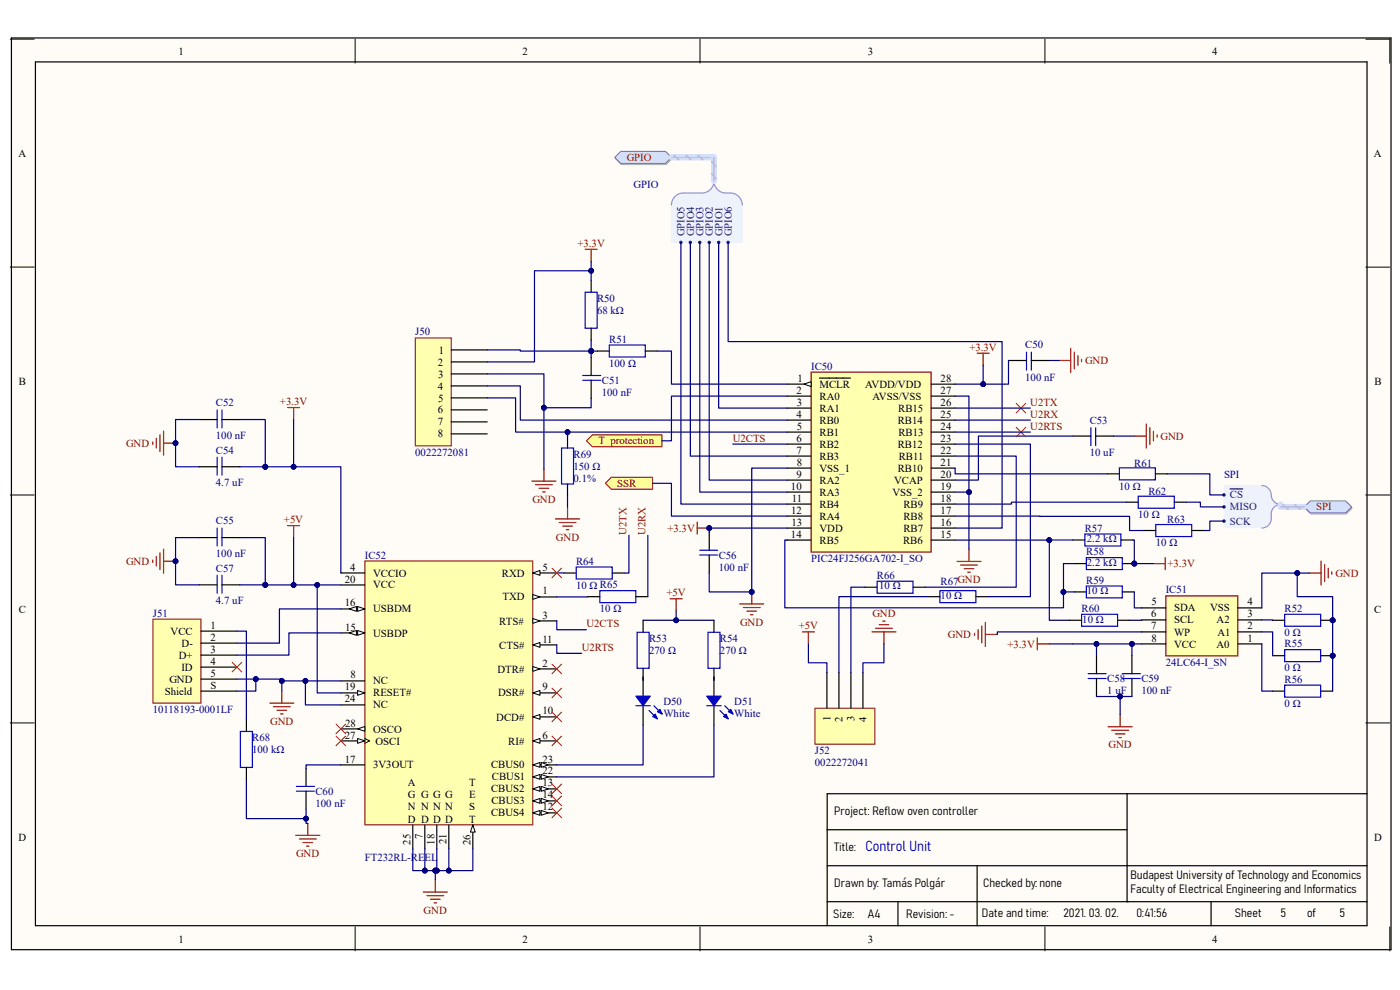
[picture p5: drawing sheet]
<svg xmlns="http://www.w3.org/2000/svg" width="297mm" height="210mm" viewBox="0 0 297 210" stroke-linecap="round" stroke-linejoin="round" font-family="sans-serif">
<g fill="#fffcf8">
<path d="M2.2 8.3h292.7v193.4h-292.7z" fill-rule="evenodd"/>
<path d="M7.3 13.4h282.5v183.2h-282.5z" fill-rule="evenodd"/>
</g>
<g fill="none" stroke="#000" stroke-width=".21">
<path d="M2.2 8.3h5.1M75.3 8.3v5.1M148.5 8.3v5.1M221.7 8.3v5.1M289.8 8.3h5.1v5.1M2.2 56.7h5.1M289.8 56.7h5.1M2.2 105h5.1M289.8 105h5.1M2.2 153.4h5.1M289.8 153.4h5.1M75.3 196.6v5.1"/>
<path d="M148.5 196.6v5.1M221.7 196.6v5.1M294.9 196.6v5.1"/>
</g>
<path d="M2.4 8.1h292.7v193.4h-292.7zM7.5 13.1h282.5v183.3h-282.5zM175.5 176h63.6M239.1 168.4v22.9M290 168.4h-114.5v28M175.5 191.3h114.5M175.5 183.7h114.5M190.5 191.3v5.1M207.3 183.7v12.7M256.9 191.3v5.1" fill="none" stroke="#000" stroke-width=".25"/>
<path d="M128.4 102.5l1.3-1.2h8.7v2.5h-8.7z" fill-rule="evenodd" fill="#ffff80"/>
<path d="M128.4 102.5l1.3-1.2h8.7v2.5h-8.7z" fill="none" stroke="#800000" stroke-width=".21"/>
<path d="M77.4 119h35.6v56h-35.6z" fill-rule="evenodd" fill="#ffffb0"/>
<path d="M77.4 119h35.6v56h-35.6z" fill="none" stroke="#800000" stroke-width=".21"/>
<path d="M113 126.6h5.1" fill="none" stroke="#000" stroke-width=".25"/>
<path d="M113 126.1l1.6 .5-1.6 .5z" fill="#f8fcff"/>
<path d="M113 126.1l1.6 .5-1.6 .5z" fill="none" stroke="#000" stroke-width=".21"/>
<path d="M113 152.1h5.1" fill="none" stroke="#000" stroke-width=".25"/>
<path d="M113 152.1l1.6-.5v1z" fill="#f8fcff"/>
<path d="M113 152.1l1.6-.5v1z" fill="none" stroke="#000" stroke-width=".21"/>
<path d="M113 136.8h5.1" fill="none" stroke="#000" stroke-width=".25"/>
<path d="M113 136.8l1.6-.5v1z" fill="#f8fcff"/>
<path d="M113 136.8l1.6-.5v1z" fill="none" stroke="#000" stroke-width=".21"/>
<path d="M113 172.4h5.1" fill="none" stroke="#000" stroke-width=".25"/>
<path d="M113 172.4l1.6-.5v1.1z" fill="#f8fcff"/>
<path d="M113 172.4l1.6-.5v1.1z" fill="none" stroke="#000" stroke-width=".21"/>
<path d="M114.8 171.9l1.5 .5-1.5 .6z" fill="#f8fcff"/>
<path d="M114.8 171.9l1.5 .5-1.5 .6z" fill="none" stroke="#000" stroke-width=".21"/>
<path d="M113 167.4h5.1" fill="none" stroke="#000" stroke-width=".25"/>
<path d="M113 167.4l1.6-.6v1.1z" fill="#f8fcff"/>
<path d="M113 167.4l1.6-.6v1.1z" fill="none" stroke="#000" stroke-width=".21"/>
<path d="M114.8 166.8l1.5 .6-1.5 .5z" fill="#f8fcff"/>
<path d="M114.8 166.8l1.5 .6-1.5 .5z" fill="none" stroke="#000" stroke-width=".21"/>
<path d="M113 169.9h5.1" fill="none" stroke="#000" stroke-width=".25"/>
<path d="M113 169.9l1.6-.5v1z" fill="#f8fcff"/>
<path d="M113 169.9l1.6-.5v1z" fill="none" stroke="#000" stroke-width=".21"/>
<path d="M114.8 169.4l1.5 .5-1.5 .5z" fill="#f8fcff"/>
<path d="M114.8 169.4l1.5 .5-1.5 .5z" fill="none" stroke="#000" stroke-width=".21"/>
<path d="M72.3 134.3h5.1" fill="none" stroke="#000" stroke-width=".25"/>
<path d="M75.9 133.8l1.5 .5-1.5 .5z" fill="#f8fcff"/>
<path d="M75.9 133.8l1.5 .5-1.5 .5z" fill="none" stroke="#000" stroke-width=".21"/>
<path d="M74.1 134.3l1.5-.5v1z" fill="#f8fcff"/>
<path d="M74.1 134.3l1.5-.5v1z" fill="none" stroke="#000" stroke-width=".21"/>
<path d="M72.3 129.2h5.1" fill="none" stroke="#000" stroke-width=".25"/>
<path d="M75.9 128.7l1.5 .5-1.5 .5z" fill="#f8fcff"/>
<path d="M75.9 128.7l1.5 .5-1.5 .5z" fill="none" stroke="#000" stroke-width=".21"/>
<path d="M74.1 129.2l1.5-.5v1z" fill="#f8fcff"/>
<path d="M74.1 129.2l1.5-.5v1z" fill="none" stroke="#000" stroke-width=".21"/>
<path d="M72.3 147h5.1M72.3 162.3h5.1M92.7 175v5.1" fill="none" stroke="#000" stroke-width=".25"/>
<path d="M75.9 146.5l1.5 .5-1.5 .5z" fill="#f8fcff"/>
<path d="M75.9 146.5l1.5 .5-1.5 .5z" fill="none" stroke="#000" stroke-width=".21"/>
<path d="M113 141.9h5.1" fill="none" stroke="#000" stroke-width=".25"/>
<path d="M113 141.4l1.6 .5-1.6 .5z" fill="#f8fcff"/>
<path d="M113 141.4l1.6 .5-1.6 .5z" fill="none" stroke="#000" stroke-width=".21"/>
<path d="M72.3 124.1h5.1M95.2 175v5.1M113 164.8h5.1" fill="none" stroke="#000" stroke-width=".25"/>
<path d="M113 164.8l1.6-.5v1z" fill="#f8fcff"/>
<path d="M113 164.8l1.6-.5v1z" fill="none" stroke="#000" stroke-width=".21"/>
<path d="M114.8 164.3l1.5 .5-1.5 .5z" fill="#f8fcff"/>
<path d="M114.8 164.3l1.5 .5-1.5 .5z" fill="none" stroke="#000" stroke-width=".21"/>
<path d="M113 162.3h5.1" fill="none" stroke="#000" stroke-width=".25"/>
<path d="M113 162.3l1.6-.5v1z" fill="#f8fcff"/>
<path d="M113 162.3l1.6-.5v1z" fill="none" stroke="#000" stroke-width=".21"/>
<path d="M114.8 161.8l1.5 .5-1.5 .5z" fill="#f8fcff"/>
<path d="M114.8 161.8l1.5 .5-1.5 .5z" fill="none" stroke="#000" stroke-width=".21"/>
<path d="M72.3 149.5h5.1M87.6 175v5.1M100.3 175v5.1" fill="none" stroke="#000" stroke-width=".25"/>
<path d="M100.3 175l.5 1.5h-1z" fill="#f8fcff"/>
<path d="M100.3 175l.5 1.5h-1z" fill="none" stroke="#000" stroke-width=".21"/>
<path d="M72.3 157.2h5.1" fill="none" stroke="#000" stroke-width=".25"/>
<path d="M75.9 156.7l1.5 .5-1.5 .5z" fill="#f8fcff"/>
<path d="M75.9 156.7l1.5 .5-1.5 .5zM77.4 156.7l1 .5-1 .5" fill="none" stroke="#000" stroke-width=".21"/>
<path d="M72.3 154.6h5.1" fill="none" stroke="#000" stroke-width=".25"/>
<path d="M75.9 154.6l1.5-.5v1z" fill="#f8fcff"/>
<path d="M75.9 154.6l1.5-.5v1z" fill="none" stroke="#000" stroke-width=".21"/>
<path d="M113 131.7h5.1" fill="none" stroke="#000" stroke-width=".25"/>
<path d="M113 131.2l1.6 .5-1.6 .5z" fill="#f8fcff"/>
<path d="M113 131.2l1.6 .5-1.6 .5z" fill="none" stroke="#000" stroke-width=".21"/>
<path d="M72.3 121.5h5.1M113 121.5h5.1" fill="none" stroke="#000" stroke-width=".25"/>
<path d="M113 121.5l1.6-.5v1.1z" fill="#f8fcff"/>
<path d="M113 121.5l1.6-.5v1.1z" fill="none" stroke="#000" stroke-width=".21"/>
<path d="M113 157.2h5.1" fill="none" stroke="#000" stroke-width=".25"/>
<path d="M113 157.2l1.6-.5v1z" fill="#f8fcff"/>
<path d="M113 157.2l1.6-.5v1z" fill="none" stroke="#000" stroke-width=".21"/>
<path d="M72.3 144.4h5.1M113 147h5.1M90.1 175v5.1" fill="none" stroke="#000" stroke-width=".25"/>
<path d="M113 147l1.6-.5v1z" fill="#f8fcff"/>
<path d="M113 147l1.6-.5v1z" fill="none" stroke="#000" stroke-width=".21"/>
<path d="M172.1 78.9h25.4v38.2h-25.4z" fill-rule="evenodd" fill="#ffffb0"/>
<path d="M172.1 78.9h25.4v38.2h-25.4z" fill="none" stroke="#800000" stroke-width=".25"/>
<path d="M167 81.5h5.1" fill="none" stroke="#000" stroke-width=".25"/>
<path d="M170.6 81.5l1.5-.5v1z" fill="#f8fcff"/>
<path d="M170.6 81.5l1.5-.5v1z" fill="none" stroke="#000" stroke-width=".21"/>
<g fill="none" stroke="#000" stroke-width=".25">
<path d="M167 84h5.1M167 86.6h5.1M167 89.1h5.1M167 91.7h5.1M167 94.2h5.1M167 96.8h5.1M167 99.3h5.1M173.9 80.2h6.5M197.5 84h5.1M197.5 86.6h5.1M197.5 89.1h5.1M197.5 91.7h5.1"/>
<path d="M197.5 94.2h5.1M197.5 96.8h5.1M197.5 99.3h5.1M197.5 81.5h5.1M167 101.8h5.1M167 104.4h5.1M167 106.9h5.1M167 109.5h5.1M167 112h5.1M167 114.6h5.1M197.5 101.8h5.1M197.5 104.4h5.1"/>
<path d="M197.5 106.9h5.1M197.5 109.5h5.1M197.5 112h5.1M197.5 114.6h5.1"/>
</g>
<path d="M125.7 92.2h14.7v2.6h-14.7l-1.3-1.3z" fill-rule="evenodd" fill="#ffff80"/>
<path d="M125.7 92.2h14.7v2.6h-14.7l-1.3-1.3z" fill="none" stroke="#800000" stroke-width=".21"/>
<path d="M143.7 41.3l1.3-.4h4.6l1-.6 .9-1.3 .8 1.3 1.1 .6h1.5l1.3 .4 1 .9 .3 1.3v7.9h-15.1v-7.9l.4-1.3z" fill-rule="evenodd" fill="#edf2fb"/>
<path d="M143.7 41.3l1.3-.4h4.6l1-.6 .9-1.3 .8 1.3 1.1 .6h1.5l1.3 .4 1 .9 .3 1.3v7.9h-15.1v-7.9l.4-1.3z" fill="none" stroke="#edf2fb" stroke-width=".21"/>
<path d="M142.4 43.5a2.54 2.54 0 0 1 2.6-2.6h3.9a2.55 2.55 0 0 0 2.6-2.5 2.74 2.74 0 0 0 3.4 2.5 2.54 2.54 0 0 1 2.6 2.6" fill="none" stroke="#8f9ec9" stroke-width=".25"/>
<circle cx="154.5" cy="51.4" r=".25" fill="#003a70"/>
<circle cx="154.5" cy="51.4" r=".25" fill="none" stroke="#003a70" stroke-width=".21"/>
<circle cx="152.5" cy="51.4" r=".25" fill="#003a70"/>
<circle cx="152.5" cy="51.4" r=".25" fill="none" stroke="#003a70" stroke-width=".21"/>
<circle cx="150.5" cy="51.4" r=".25" fill="#003a70"/>
<circle cx="150.5" cy="51.4" r=".25" fill="none" stroke="#003a70" stroke-width=".21"/>
<circle cx="148.5" cy="51.4" r=".25" fill="#003a70"/>
<circle cx="148.5" cy="51.4" r=".25" fill="none" stroke="#003a70" stroke-width=".21"/>
<circle cx="146.5" cy="51.4" r=".25" fill="#003a70"/>
<circle cx="146.5" cy="51.4" r=".25" fill="none" stroke="#003a70" stroke-width=".21"/>
<circle cx="144.5" cy="51.4" r=".25" fill="#003a70"/>
<circle cx="144.5" cy="51.4" r=".25" fill="none" stroke="#003a70" stroke-width=".21"/>
<path d="M276.8 107.8l1.3-1.3h7.5l1.3 1.3-1.3 1.3h-7.5z" fill-rule="evenodd" fill="#bac0ca"/>
<path d="M276.8 107.8l1.3-1.3h7.5l1.3 1.3-1.3 1.3h-7.5z" fill="none" stroke="#a6acb6" stroke-width=".21"/>
<path d="M276.7 107.5l1.3-1.2h7.5l1.2 1.2-1.2 1.3h-7.5z" fill-rule="evenodd" fill="#d5e4ff"/>
<path d="M276.7 107.5l1.3-1.2h7.5l1.2 1.2-1.2 1.3h-7.5z" fill="none" stroke="#71809b" stroke-width=".21"/>
<path d="M259.7 103h8a2.06 2.06 0 0 1 2 2.5l.5 .8 1 .7-1 .7-.5 .8v1.5l-.3 1-.7 .8-1 .2h-8z" fill-rule="evenodd" fill="#edf2fb"/>
<path d="M259.7 103h8a2.06 2.06 0 0 1 2 2.5l.5 .8 1 .7-1 .7-.5 .8v1.5l-.3 1-.7 .8-1 .2h-8z" fill="none" stroke="#edf2fb" stroke-width=".21"/>
<path d="M267.7 103a2.18 2.18 0 0 1 2.1 2.5 2.01 2.01 0 0 0 1.9 1.5 2.01 2.01 0 0 0-2 2 2.28 2.28 0 0 1-2 3" fill="none" stroke="#8f9ec9" stroke-width=".25"/>
<circle cx="259.7" cy="105" r=".25" fill="#003a70"/>
<circle cx="259.7" cy="105" r=".25" fill="none" stroke="#003a70" stroke-width=".21"/>
<path d="M261 103.7h2.6" fill="none" stroke="#003a70" stroke-width=".25"/>
<circle cx="259.7" cy="107.5" r=".25" fill="#003a70"/>
<circle cx="259.7" cy="107.5" r=".25" fill="none" stroke="#003a70" stroke-width=".21"/>
<circle cx="259.7" cy="110.5" r=".25" fill="#003a70"/>
<circle cx="259.7" cy="110.5" r=".25" fill="none" stroke="#003a70" stroke-width=".21"/>
<path d="M123.6 79.7h3.8M124.1 62h2.6v7.6h-2.6zM129.3 73.2h7.6v2.5h-7.6zM123.6 80.7h3.8" fill="none" stroke="#00f" stroke-width=".25"/>
<path d="M125.4 59.4v2.6M125.4 69.6v2.6M125.4 75.8v3.9M126.7 74.5h2.6M136.9 74.5h2.5M125.4 80.7v3.8" fill="none" stroke="#000" stroke-width=".25"/>
<path d="M88.1 71.7h7.6v22.9h-7.6z" fill-rule="evenodd" fill="#ffffb0"/>
<path d="M88.1 71.7h7.6v22.9h-7.6z" fill="none" stroke="#800000" stroke-width=".21"/>
<path d="M95.7 74.2h7.7M95.7 76.8h7.7M95.7 79.3h7.7M214 76.5h3.8M218.8 76.5h3.8M95.7 81.9h7.7M95.7 84.4h7.7M95.7 87h7.7M95.7 89.5h7.7M95.7 92h7.7M150.5 112.9v3.8M150.5 117.7v3.9" fill="none" stroke="#000" stroke-width=".25"/>
<path d="M115.4 99.5v2.6M112.9 102.1h5M113.6 102.8h3.6M114.4 103.6h2M115.1 104.4h.5M156.9 128.1h5.1M157.7 128.9h3.6M158.5 129.6h2M159.2 130.4h.5M159.5 125.6v2.5" fill="none" stroke="#800000" stroke-width=".25"/>
<path d="M217.8 74.7v3.8M218.8 74.7v3.8M148.4 117.7h3.8M148.4 116.7h3.8" fill="none" stroke="#00f" stroke-width=".25"/>
<circle cx="159.5" cy="125.6" r=".51" fill="#000080"/>
<circle cx="159.5" cy="125.6" r=".51" fill="none" stroke="#000080" stroke-width=".21"/>
<g fill="none" stroke="#800000" stroke-width=".25">
<path d="M124.1 52.9h2.6M125.4 52.9v2.5M224.6 76.5h2.6M227.2 73.9v5.1M227.9 74.7v3.6M228.7 75.5v2M229.4 76.2v.5M147.9 110.7v2.6M147.9 112h2.6M203 119.1h5.1M203.8 119.9h3.5M205.6 116.6v2.5"/>
<path d="M204.6 120.6h2M205.3 121.4h.5"/>
</g>
<circle cx="150.5" cy="112" r=".51" fill="#000080"/>
<circle cx="150.5" cy="112" r=".51" fill="none" stroke="#000080" stroke-width=".21"/>
<path d="M172.9 150.2h12.7v7.7h-12.7z" fill-rule="evenodd" fill="#ffffb0"/>
<path d="M172.9 150.2h12.7v7.7h-12.7z" fill="none" stroke="#800000" stroke-width=".21"/>
<path d="M136.4 143.6v4.1M136.4 149.7v4.1M175.4 142.6v7.6M178 142.6v7.6M180.5 142.6v7.6M183.1 142.6v7.6" fill="none" stroke="#000" stroke-width=".25"/>
<path d="M170.2 134h2.6M171.5 134v2.6M185 134h5.1M185.8 133.3h3.5M186.5 132.5h2.1M187.3 131.8h.5M187.5 134v2.6" fill="none" stroke="#800000" stroke-width=".25"/>
<path d="M134.9 149.7h3.1" fill="none" stroke="#00f" stroke-width=".25"/>
<path d="M134.9 147.7h3.1l-1.6 2z" fill="#00f"/>
<path d="M134.9 147.7h3.1l-1.6 2zM138.7 149.7l1.3 1.3" fill="none" stroke="#00f" stroke-width=".25"/>
<path d="M139.5 151l.5-.5 .5 1z" fill="#00f"/>
<path d="M137.7 150.7l1.5 1.6M139.5 151l.5-.5 .5 1z" fill="none" stroke="#00f" stroke-width=".25"/>
<path d="M138.5 152l.5-.5 .5 1z" fill="#00f"/>
<path d="M138.5 152l.5-.5 .5 1zM149.9 149.7h3.1" fill="none" stroke="#00f" stroke-width=".25"/>
<path d="M151.5 143.6v4.1M151.5 149.7v4.1" fill="none" stroke="#000" stroke-width=".25"/>
<path d="M149.9 147.7h3.1l-1.5 2z" fill="#00f"/>
<path d="M149.9 147.7h3.1l-1.5 2zM153.8 149.7l1.2 1.3" fill="none" stroke="#00f" stroke-width=".25"/>
<path d="M154.5 151l.5-.5 .5 1z" fill="#00f"/>
<path d="M152.7 150.7l1.6 1.6M154.5 151l.5-.5 .5 1z" fill="none" stroke="#00f" stroke-width=".25"/>
<path d="M153.5 152l.5-.5 .5 1z" fill="#00f"/>
<path d="M135.2 134.1h2.5v7.7h-2.5zM150.2 134.1h2.5v7.7h-2.5zM153.5 152l.5-.5 .5 1z" fill="none" stroke="#00f" stroke-width=".25"/>
<path d="M136.4 131.6v2.5M151.5 131.6v2.5M136.4 141.8v2.5M151.5 141.8v2.5" fill="none" stroke="#000" stroke-width=".25"/>
<path d="M142.2 127h2.5M143.4 127v2.6" fill="none" stroke="#800000" stroke-width=".25"/>
<path d="M32.4 131.3h10.2v17.9h-10.2z" fill-rule="evenodd" fill="#ffffb0"/>
<path d="M32.4 131.3h10.2v17.9h-10.2z" fill="none" stroke="#800000" stroke-width=".21"/>
<path d="M42.2 114h3.9M47.1 114h3.8M42.2 124.1h3.9M42.6 133.9h7.7M42.6 136.4h7.7M42.6 139h7.7M47.1 124.1h3.8M42.6 146.6h7.7M42.6 141.5h7.7M42.6 144.1h7.7M64.9 163v3.8M64.9 167.8v3.9" fill="none" stroke="#000" stroke-width=".25"/>
<path d="M32.4 118.8v.5M33.2 118v2.1M33.9 117.3v3.5M34.7 116.5v5.1M34.7 119.1h2.5M89.8 189.2h5.1M90.6 190h3.5M91.3 190.8h2.1M92.1 191.5h.5M92.4 186.7v2.5" fill="none" stroke="#800000" stroke-width=".25"/>
<path d="M46.1 112v3.8M47.1 112v3.8M46.1 122v3.8M47.1 122v3.8M62.9 167.8h3.8M62.9 166.8h3.8" fill="none" stroke="#00f" stroke-width=".25"/>
<circle cx="37.2" cy="119.1" r=".51" fill="#000080"/>
<circle cx="37.2" cy="119.1" r=".51" fill="none" stroke="#000080" stroke-width=".21"/>
<path d="M247.3 126.4h15.3v12.7h-15.3z" fill-rule="evenodd" fill="#ffffb0"/>
<path d="M280.3 119v5.1M281 119.8v3.5M247.3 126.4h15.3v12.7h-15.3zM277.7 121.6h2.6M281.8 120.5v2.1M282.5 121.3v.5M235.1 154.2h5.1M235.8 154.9h3.6M236.6 155.7h2.1M237.4 156.5h.5M237.6 151.6v2.6" fill="none" stroke="#800000" stroke-width=".25"/>
<path d="M232.6 139.1v3.8M240.1 139.1v3.8M242.2 136.6h5.1M242.2 134h5.1M242.2 131.5h5.1M242.2 129h5.1M262.6 136.6h5.1M262.6 134h5.1M262.6 131.5h5.1M262.6 129h5.1M232.6 143.9v3.9M240.1 143.9v3.9" fill="none" stroke="#000" stroke-width=".25"/>
<path d="M230.8 142.9h3.9M230.8 143.9h3.9M238.1 142.9h3.8M238.1 143.9h3.8" fill="none" stroke="#00f" stroke-width=".25"/>
<circle cx="282.7" cy="131.6" r=".51" fill="#000080"/>
<circle cx="282.7" cy="131.6" r=".51" fill="none" stroke="#000080" stroke-width=".21"/>
<path d="M272.5 130.3h7.7v2.6h-7.7z" fill="none" stroke="#00f" stroke-width=".25"/>
<path d="M270 131.6h2.5M280.2 131.6h2.5" fill="none" stroke="#000" stroke-width=".25"/>
<circle cx="282.7" cy="131.6" r=".51" fill="#000080"/>
<circle cx="282.7" cy="131.6" r=".51" fill="none" stroke="#000080" stroke-width=".21"/>
<circle cx="282.7" cy="139.1" r=".51" fill="#000080"/>
<circle cx="282.7" cy="139.1" r=".51" fill="none" stroke="#000080" stroke-width=".21"/>
<path d="M272.5 137.8h7.7v2.6h-7.7z" fill="none" stroke="#00f" stroke-width=".25"/>
<path d="M270 139.1h2.5M280.2 139.1h2.5" fill="none" stroke="#000" stroke-width=".25"/>
<circle cx="282.7" cy="139.1" r=".51" fill="#000080"/>
<circle cx="282.7" cy="139.1" r=".51" fill="none" stroke="#000080" stroke-width=".21"/>
<path d="M46.1 87v3.8M46.1 97v3.8M47.1 87v3.8M47.1 97v3.8M231.4 90.7v3.8M232.5 90.7v3.8M272.5 145.3h7.7v2.6h-7.7z" fill="none" stroke="#00f" stroke-width=".25"/>
<path d="M42.2 99h3.9M42.2 89h3.9M47.1 99h3.8M47.1 89h3.8M227.6 92.5h3.8M232.5 92.5h3.8M270 146.6h2.5M280.2 146.6h2.5" fill="none" stroke="#000" stroke-width=".25"/>
<path d="M32.4 93.8v.5M33.2 93v2M33.9 92.2v3.6M34.7 91.5v5.1M34.7 94h2.5M240.6 92.5h2.6M243.2 90v5M243.9 90.7v3.6M244.7 91.5v2M245.5 92.3v.5M220.1 135.3v2.6M220.1 136.6h2.5" fill="none" stroke="#800000" stroke-width=".25"/>
<circle cx="37.2" cy="94" r=".51" fill="#000080"/>
<circle cx="37.2" cy="94" r=".51" fill="none" stroke="#000080" stroke-width=".21"/>
<g fill="none" stroke="#800000" stroke-width=".25">
<path d="M61 86.5h2.6M62.3 86.5v2.5M61 111.5h2.6M62.3 111.5v2.5M206.7 134.3v.5M207.5 133.6v2M208.3 132.8v3.6M209 132v5.1M209 134.6h2.6M57.2 149.2h5.1M58 149.9h3.6M58.8 150.7h2"/>
<path d="M59.5 151.4h.5M59.8 146.6v2.6"/>
</g>
<g fill="none" stroke="#f00" stroke-width=".21">
<path d="M71.3 153.6l2 2M71.3 156.2l2 2M73.3 153.6l-2 2M73.3 156.2l-2 2M117.1 140.9l2 2M117.1 146l2 2M117.1 151.1l2 2M117.1 156.2l2 2M119.1 140.9l-2 2M119.1 146l-2 2M119.1 151.1l-2 2M119.1 156.2l-2 2"/>
<path d="M117.1 166.3l2 2.1M117.1 168.9l2 2M117.1 171.4l2 2.1M119.1 166.3l-2 2.1M119.1 168.9l-2 2M119.1 171.4l-2 2.1"/>
</g>
<path d="M131.8 32.4h9.5l1.3 1.2-1.3 1.3h-9.5l-1.2-1.3z" fill-rule="evenodd" fill="#bac0ca"/>
<path d="M131.8 32.4h9.5l1.3 1.2-1.3 1.3h-9.5l-1.2-1.3z" fill="none" stroke="#a6acb6" stroke-width=".21"/>
<path d="M131.7 32.1h9.5l1.2 1.3-1.2 1.3h-9.5l-1.3-1.3z" fill-rule="evenodd" fill="#d5e4ff"/>
<path d="M131.7 32.1h9.5l1.2 1.3-1.2 1.3h-9.5l-1.3-1.3z" fill="none" stroke="#71809b" stroke-width=".21"/>
<path d="M215.6 90.6l2 2.1M215.6 85.6l2 2M217.6 90.6l-2 2.1M217.6 85.6l-2 2" fill="none" stroke="#f00" stroke-width=".21"/>
<circle cx="240.6" cy="119.6" r=".51" fill="#000080"/>
<circle cx="240.6" cy="119.6" r=".51" fill="none" stroke="#000080" stroke-width=".21"/>
<path d="M230.5 118.3h7.6v2.5h-7.6z" fill="none" stroke="#00f" stroke-width=".25"/>
<path d="M227.9 119.6h2.6M238.1 119.6h2.5" fill="none" stroke="#000" stroke-width=".25"/>
<circle cx="240.6" cy="119.6" r=".51" fill="#000080"/>
<circle cx="240.6" cy="119.6" r=".51" fill="none" stroke="#000080" stroke-width=".21"/>
<path d="M119.1 95h2.6v7.7h-2.6zM237.5 99.3h7.6v2.5h-7.6zM230.2 113.3h7.6v2.5h-7.6zM241.5 105.3h7.6v2.5h-7.6zM245.2 111.3h7.6v2.5h-7.6zM122.2 120.3h7.7v2.5h-7.7zM127.3 125.3h7.6v2.5h-7.6zM186.1 123.3h7.6v2.5h-7.6zM199.4 125.3h7.6v2.5h-7.6zM229.5 130.3h7.6v2.6h-7.6zM230.5 124.3h7.6v2.5h-7.6zM51 155.2h2.5v7.6h-2.5z" fill="none" stroke="#00f" stroke-width=".25"/>
<g fill="none" stroke="#000" stroke-width=".25">
<path d="M120.4 92.5v2.5M120.4 102.7v2.5M227.6 114.6h2.6M234.9 100.5h2.6M237.8 114.6h2.5M238.9 106.5h2.6M242.6 112.5h2.6M245.1 100.5h2.5M249.1 106.5h2.6M252.8 112.5h2.6M119.7 121.6h2.5M124.7 126.6h2.6"/>
<path d="M129.9 121.6h2.5M134.9 126.6h2.5M183.5 124.6h2.6M193.7 124.6h2.6M196.8 126.6h2.6M207 126.6h2.6M226.9 131.6h2.6M227.9 125.6h2.6M237.1 131.6h2.5M238.1 125.6h2.5M52.3 152.6v2.6M52.3 162.8v2.5"/>
</g>
<g fill="none" stroke="#800000" stroke-width=".25">
<path d="M207.3 74.9h2.5M208.6 74.9v2.6M117.9 110.1h5M118.6 110.8h3.6M119.4 111.6h2M120.1 112.4h.6M120.4 107.5v2.6M244.6 119.6h2.6M247.2 118.3v2.5M62.7 177.2h5.1M63.5 178h3.6M64.3 178.7h2"/>
<path d="M65 179.5h.6M65.3 174.7v2.5"/>
</g>
<path d="M49.2 140.5l2.1 2M51.3 140.5l-2.1 2" fill="none" stroke="#f00" stroke-width=".21"/>
<path d="M125.4 72.2v3.6M167 84h-24.6v9.5h-2M138.4 102.5h4v7h24.6M202.6 109.5h37v3h3M238.9 106.5h-24.3v.4h-12" fill="none" stroke="#000080" stroke-width=".25"/>
<circle cx="125.4" cy="74.5" r=".51" fill="#000080"/>
<circle cx="125.4" cy="74.5" r=".51" fill="none" stroke="#000080" stroke-width=".21"/>
<path d="M125.4 74.5h1.3" fill="none" stroke="#000080" stroke-width=".25"/>
<circle cx="125.4" cy="74.5" r=".51" fill="#000080"/>
<circle cx="125.4" cy="74.5" r=".51" fill="none" stroke="#000080" stroke-width=".21"/>
<path d="M103.4 74.2h7v.3h15M139.4 74.5h3v7h24.6" fill="none" stroke="#000080" stroke-width=".25"/>
<circle cx="125.4" cy="74.5" r=".51" fill="#000080"/>
<circle cx="125.4" cy="74.5" r=".51" fill="none" stroke="#000080" stroke-width=".21"/>
<path d="M103.4 81.9h7v7.2h56.6M103.4 84.4h6v7.3h57.6" fill="none" stroke="#000080" stroke-width=".25"/>
<circle cx="120.4" cy="91.7" r=".51" fill="#000080"/>
<circle cx="120.4" cy="91.7" r=".51" fill="none" stroke="#000080" stroke-width=".21"/>
<path d="M125.4 84.5v2h-10v13" fill="none" stroke="#000080" stroke-width=".25"/>
<circle cx="115.4" cy="86.5" r=".51" fill="#000080"/>
<circle cx="115.4" cy="86.5" r=".51" fill="none" stroke="#000080" stroke-width=".21"/>
<path d="M125.4 55.4v4" fill="none" stroke="#000080" stroke-width=".25"/>
<circle cx="125.4" cy="57.4" r=".51" fill="#000080"/>
<circle cx="125.4" cy="57.4" r=".51" fill="none" stroke="#000080" stroke-width=".21"/>
<path d="M214 76.5v5h-11.4" fill="none" stroke="#000080" stroke-width=".25"/>
<circle cx="208.6" cy="81.5" r=".51" fill="#000080"/>
<circle cx="208.6" cy="81.5" r=".51" fill="none" stroke="#000080" stroke-width=".21"/>
<path d="M167 112h-16.5v.9" fill="none" stroke="#000080" stroke-width=".25"/>
<circle cx="150.5" cy="112" r=".51" fill="#000080"/>
<circle cx="150.5" cy="112" r=".51" fill="none" stroke="#000080" stroke-width=".21"/>
<path d="M167 99.3h-7.5v26.3h-9v-4" fill="none" stroke="#000080" stroke-width=".25"/>
<circle cx="159.5" cy="125.6" r=".51" fill="#000080"/>
<circle cx="159.5" cy="125.6" r=".51" fill="none" stroke="#000080" stroke-width=".21"/>
<path d="M202.6 104.4h3v12.2" fill="none" stroke="#000080" stroke-width=".25"/>
<circle cx="205.6" cy="104.4" r=".51" fill="#000080"/>
<circle cx="205.6" cy="104.4" r=".51" fill="none" stroke="#000080" stroke-width=".21"/>
<path d="M222.6 76.5h2M202.6 84h3v20.4" fill="none" stroke="#000080" stroke-width=".25"/>
<circle cx="205.6" cy="104.4" r=".51" fill="#000080"/>
<circle cx="205.6" cy="104.4" r=".51" fill="none" stroke="#000080" stroke-width=".21"/>
<path d="M125.4 57.4h-12v19.4h-10M202.6 94.2h16v32.4h-9M202.6 96.8h13v27.8h-19.3M171.5 136.6v4h3.9v2M187.5 136.6v4h-4.4v2" fill="none" stroke="#000080" stroke-width=".25"/>
<circle cx="125.4" cy="57.4" r=".51" fill="#000080"/>
<circle cx="125.4" cy="57.4" r=".51" fill="none" stroke="#000080" stroke-width=".21"/>
<path d="M103.4 79.3h12v7.2" fill="none" stroke="#000080" stroke-width=".25"/>
<circle cx="115.4" cy="86.5" r=".51" fill="#000080"/>
<circle cx="115.4" cy="86.5" r=".51" fill="none" stroke="#000080" stroke-width=".21"/>
<path d="M202.6 86.6h16M202.6 89.1h16M136.4 131.6h15.1M136.4 143.6v.7M151.5 143.6v.7" fill="none" stroke="#000080" stroke-width=".25"/>
<circle cx="143.4" cy="131.6" r=".51" fill="#000080"/>
<circle cx="143.4" cy="131.6" r=".51" fill="none" stroke="#000080" stroke-width=".21"/>
<path d="M143.4 129.6v2" fill="none" stroke="#000080" stroke-width=".25"/>
<circle cx="143.4" cy="131.6" r=".51" fill="#000080"/>
<circle cx="143.4" cy="131.6" r=".51" fill="none" stroke="#000080" stroke-width=".21"/>
<path d="M72.3 129.2h-13v7.2h-9M72.3 134.3h-11v4.7h-11M87.6 180.1v4.6h2.5" fill="none" stroke="#000080" stroke-width=".25"/>
<circle cx="90.1" cy="184.7" r=".51" fill="#000080"/>
<circle cx="90.1" cy="184.7" r=".51" fill="none" stroke="#000080" stroke-width=".21"/>
<path d="M92.4 184.7v2" fill="none" stroke="#000080" stroke-width=".25"/>
<circle cx="92.3" cy="184.7" r=".51" fill="#000080"/>
<circle cx="92.3" cy="184.7" r=".51" fill="none" stroke="#000080" stroke-width=".21"/>
<path d="M92.7 180.1v4.6h-.3" fill="none" stroke="#000080" stroke-width=".25"/>
<circle cx="92.7" cy="184.7" r=".51" fill="#000080"/>
<circle cx="92.7" cy="184.7" r=".51" fill="none" stroke="#000080" stroke-width=".21"/>
<circle cx="92.3" cy="184.7" r=".51" fill="#000080"/>
<circle cx="92.3" cy="184.7" r=".51" fill="none" stroke="#000080" stroke-width=".21"/>
<path d="M92.7 184.7h2.5" fill="none" stroke="#000080" stroke-width=".25"/>
<circle cx="92.7" cy="184.7" r=".51" fill="#000080"/>
<circle cx="92.7" cy="184.7" r=".51" fill="none" stroke="#000080" stroke-width=".21"/>
<circle cx="95.2" cy="184.7" r=".51" fill="#000080"/>
<circle cx="95.2" cy="184.7" r=".51" fill="none" stroke="#000080" stroke-width=".21"/>
<path d="M90.1 180.1v4.6h2.3" fill="none" stroke="#000080" stroke-width=".25"/>
<circle cx="90.1" cy="184.7" r=".51" fill="#000080"/>
<circle cx="90.1" cy="184.7" r=".51" fill="none" stroke="#000080" stroke-width=".21"/>
<circle cx="92.3" cy="184.7" r=".51" fill="#000080"/>
<circle cx="92.3" cy="184.7" r=".51" fill="none" stroke="#000080" stroke-width=".21"/>
<path d="M95.2 180.1v4.6h5.1v-4.6" fill="none" stroke="#000080" stroke-width=".25"/>
<circle cx="95.2" cy="184.7" r=".51" fill="#000080"/>
<circle cx="95.2" cy="184.7" r=".51" fill="none" stroke="#000080" stroke-width=".21"/>
<path d="M50.9 124.1h5.4M72.3 162.3h-7.4v.7" fill="none" stroke="#000080" stroke-width=".25"/>
<circle cx="56.3" cy="124.1" r=".51" fill="#000080"/>
<circle cx="56.3" cy="124.1" r=".51" fill="none" stroke="#000080" stroke-width=".21"/>
<path d="M42.2 114h-5v10.1h5" fill="none" stroke="#000080" stroke-width=".25"/>
<circle cx="37.2" cy="119.1" r=".51" fill="#000080"/>
<circle cx="37.2" cy="119.1" r=".51" fill="none" stroke="#000080" stroke-width=".21"/>
<path d="M242.2 136.6h-9.6v2.5" fill="none" stroke="#000080" stroke-width=".25"/>
<circle cx="240.1" cy="136.6" r=".51" fill="#000080"/>
<circle cx="240.1" cy="136.6" r=".51" fill="none" stroke="#000080" stroke-width=".21"/>
<circle cx="232.6" cy="136.6" r=".51" fill="#000080"/>
<circle cx="232.6" cy="136.6" r=".51" fill="none" stroke="#000080" stroke-width=".21"/>
<path d="M240.1 136.6v2.5" fill="none" stroke="#000080" stroke-width=".25"/>
<circle cx="240.1" cy="136.6" r=".51" fill="#000080"/>
<circle cx="240.1" cy="136.6" r=".51" fill="none" stroke="#000080" stroke-width=".21"/>
<path d="M237.6 147.8v3.8" fill="none" stroke="#000080" stroke-width=".25"/>
<circle cx="237.6" cy="147.8" r=".51" fill="#000080"/>
<circle cx="237.6" cy="147.8" r=".51" fill="none" stroke="#000080" stroke-width=".21"/>
<path d="M277.7 121.6h-10v7.4" fill="none" stroke="#000080" stroke-width=".25"/>
<circle cx="275.2" cy="121.6" r=".51" fill="#000080"/>
<circle cx="275.2" cy="121.6" r=".51" fill="none" stroke="#000080" stroke-width=".21"/>
<path d="M267.7 131.5l2.3 .1M267.7 134h2.3v5.1M267.7 136.6v10h2.3M275.2 121.6v5h7.5v20" fill="none" stroke="#000080" stroke-width=".25"/>
<circle cx="282.7" cy="139.1" r=".51" fill="#000080"/>
<circle cx="282.7" cy="139.1" r=".51" fill="none" stroke="#000080" stroke-width=".21"/>
<circle cx="282.7" cy="131.6" r=".51" fill="#000080"/>
<circle cx="282.7" cy="131.6" r=".51" fill="none" stroke="#000080" stroke-width=".21"/>
<circle cx="275.2" cy="121.6" r=".51" fill="#000080"/>
<circle cx="275.2" cy="121.6" r=".51" fill="none" stroke="#000080" stroke-width=".21"/>
<path d="M236.3 92.5h4.3M56.3 124.1h16M222.6 136.6h5" fill="none" stroke="#000080" stroke-width=".25"/>
<circle cx="56.3" cy="124.1" r=".51" fill="#000080"/>
<circle cx="56.3" cy="124.1" r=".51" fill="none" stroke="#000080" stroke-width=".21"/>
<circle cx="62.3" cy="124.1" r=".51" fill="#000080"/>
<circle cx="62.3" cy="124.1" r=".51" fill="none" stroke="#000080" stroke-width=".21"/>
<circle cx="67.3" cy="124.1" r=".51" fill="#000080"/>
<circle cx="67.3" cy="124.1" r=".51" fill="none" stroke="#000080" stroke-width=".21"/>
<path d="M42.2 89h-5v10h5" fill="none" stroke="#000080" stroke-width=".25"/>
<circle cx="37.2" cy="94" r=".51" fill="#000080"/>
<circle cx="37.2" cy="94" r=".51" fill="none" stroke="#000080" stroke-width=".21"/>
<path d="M50.9 89h5.4v10" fill="none" stroke="#000080" stroke-width=".25"/>
<circle cx="56.3" cy="99" r=".51" fill="#000080"/>
<circle cx="56.3" cy="99" r=".51" fill="none" stroke="#000080" stroke-width=".21"/>
<path d="M50.9 99h5.4" fill="none" stroke="#000080" stroke-width=".25"/>
<circle cx="56.3" cy="99" r=".51" fill="#000080"/>
<circle cx="56.3" cy="99" r=".51" fill="none" stroke="#000080" stroke-width=".21"/>
<path d="M56.3 99h16v22.5" fill="none" stroke="#000080" stroke-width=".25"/>
<circle cx="56.3" cy="99" r=".51" fill="#000080"/>
<circle cx="56.3" cy="99" r=".51" fill="none" stroke="#000080" stroke-width=".21"/>
<circle cx="62.3" cy="99" r=".51" fill="#000080"/>
<circle cx="62.3" cy="99" r=".51" fill="none" stroke="#000080" stroke-width=".21"/>
<path d="M62.3 114v10.1" fill="none" stroke="#000080" stroke-width=".25"/>
<circle cx="62.3" cy="124.1" r=".51" fill="#000080"/>
<circle cx="62.3" cy="124.1" r=".51" fill="none" stroke="#000080" stroke-width=".21"/>
<path d="M62.3 89v10" fill="none" stroke="#000080" stroke-width=".25"/>
<circle cx="62.3" cy="99" r=".51" fill="#000080"/>
<circle cx="62.3" cy="99" r=".51" fill="none" stroke="#000080" stroke-width=".21"/>
<path d="M72.3 144.4h-12.5v2.2" fill="none" stroke="#000080" stroke-width=".25"/>
<circle cx="64.8" cy="144.4" r=".51" fill="#000080"/>
<circle cx="64.8" cy="144.4" r=".51" fill="none" stroke="#000080" stroke-width=".21"/>
<circle cx="59.8" cy="144.4" r=".51" fill="#000080"/>
<circle cx="59.8" cy="144.4" r=".51" fill="none" stroke="#000080" stroke-width=".21"/>
<path d="M64.8 144.4v5.1h7.5" fill="none" stroke="#000080" stroke-width=".25"/>
<circle cx="64.8" cy="144.4" r=".51" fill="#000080"/>
<circle cx="64.8" cy="144.4" r=".51" fill="none" stroke="#000080" stroke-width=".21"/>
<path d="M67.3 124.1v22.9h5" fill="none" stroke="#000080" stroke-width=".25"/>
<circle cx="67.3" cy="124.1" r=".51" fill="#000080"/>
<circle cx="67.3" cy="124.1" r=".51" fill="none" stroke="#000080" stroke-width=".21"/>
<path d="M155.5 94.2h11.5M202.6 91.7h16M227.6 92.5h-20v9.3h-5M136.4 153.8v8.5h-18.3M151.5 153.8v11h-33.4M232.6 147.8h7.5" fill="none" stroke="#000080" stroke-width=".25"/>
<circle cx="237.6" cy="147.8" r=".51" fill="#000080"/>
<circle cx="237.6" cy="147.8" r=".51" fill="none" stroke="#000080" stroke-width=".21"/>
<path d="M227.6 136.6h5" fill="none" stroke="#000080" stroke-width=".25"/>
<circle cx="232.6" cy="136.6" r=".51" fill="#000080"/>
<circle cx="232.6" cy="136.6" r=".51" fill="none" stroke="#000080" stroke-width=".21"/>
<path d="M144.5 51.4v55.5h22.5M146.5 51.4v45.4h20.5M148.5 51.4v53h18.5M150.5 51.4v50.4h16.5M152.5 51.4v35.2h14.5M154.5 51.4v21.1h58.1v39.5h-10M227.6 114.6h-5M242.2 134h-30.6v.6" fill="none" stroke="#000080" stroke-width=".25"/>
<circle cx="222.6" cy="114.6" r=".51" fill="#000080"/>
<circle cx="222.6" cy="114.6" r=".51" fill="none" stroke="#000080" stroke-width=".21"/>
<path d="M240.3 114.6h.3v5h4" fill="none" stroke="#000080" stroke-width=".25"/>
<circle cx="240.6" cy="119.6" r=".51" fill="#000080"/>
<circle cx="240.6" cy="119.6" r=".51" fill="none" stroke="#000080" stroke-width=".21"/>
<path d="M167 114.6h-.5v14.3h59.1v-9.3h2.3" fill="none" stroke="#000080" stroke-width=".25"/>
<circle cx="225.6" cy="125.6" r=".51" fill="#000080"/>
<circle cx="225.6" cy="125.6" r=".51" fill="none" stroke="#000080" stroke-width=".21"/>
<path d="M202.6 114.6h20v17h4.3" fill="none" stroke="#000080" stroke-width=".25"/>
<circle cx="222.6" cy="114.6" r=".51" fill="#000080"/>
<circle cx="222.6" cy="114.6" r=".51" fill="none" stroke="#000080" stroke-width=".21"/>
<path d="M225.6 125.6h2.3M240.6 125.6v3.4h1.6M242.2 131.5l-2.6 .1" fill="none" stroke="#000080" stroke-width=".25"/>
<circle cx="225.6" cy="125.6" r=".51" fill="#000080"/>
<circle cx="225.6" cy="125.6" r=".51" fill="none" stroke="#000080" stroke-width=".21"/>
<g fill="none" stroke="#000080" stroke-width=".25">
<path d="M120.4 91.7v.8M120.4 105.2v2.3M133.4 113.5v8.1h-1M137.4 113.5v13.1M247.6 100.5h9.1v4.5h3M251.7 106.5h3v1h5M259.7 110.5h-3v2h-1.3M118.1 121.5l1.6 .1M118.1 131.7v1.9h6.3M118.1 136.8v1.8h5.3M124.7 126.6h-6.6M183.5 124.6h-3v18"/>
<path d="M196.8 126.6h-18.8v16"/>
</g>
<circle cx="120.4" cy="91.7" r=".51" fill="#000080"/>
<circle cx="120.4" cy="91.7" r=".51" fill="none" stroke="#000080" stroke-width=".21"/>
<path d="M64.9 171.7v3h.4" fill="none" stroke="#000080" stroke-width=".25"/>
<circle cx="64.9" cy="173.7" r=".51" fill="#000080"/>
<circle cx="64.9" cy="173.7" r=".51" fill="none" stroke="#000080" stroke-width=".21"/>
<path d="M50.3 144.1h9.5v.3" fill="none" stroke="#000080" stroke-width=".25"/>
<circle cx="54.3" cy="144.1" r=".51" fill="#000080"/>
<circle cx="54.3" cy="144.1" r=".51" fill="none" stroke="#000080" stroke-width=".21"/>
<circle cx="59.8" cy="144.4" r=".51" fill="#000080"/>
<circle cx="59.8" cy="144.4" r=".51" fill="none" stroke="#000080" stroke-width=".21"/>
<path d="M50.9 114h5.4v10.1" fill="none" stroke="#000080" stroke-width=".25"/>
<circle cx="56.3" cy="124.1" r=".51" fill="#000080"/>
<circle cx="56.3" cy="124.1" r=".51" fill="none" stroke="#000080" stroke-width=".21"/>
<path d="M54.3 144.1v2.5h-4" fill="none" stroke="#000080" stroke-width=".25"/>
<circle cx="54.3" cy="144.1" r=".51" fill="#000080"/>
<circle cx="54.3" cy="144.1" r=".51" fill="none" stroke="#000080" stroke-width=".21"/>
<path d="M208.6 77.5v4" fill="none" stroke="#000080" stroke-width=".25"/>
<circle cx="208.6" cy="81.5" r=".51" fill="#000080"/>
<circle cx="208.6" cy="81.5" r=".51" fill="none" stroke="#000080" stroke-width=".21"/>
<path d="M202.6 99.3v1.2h32.3M50.3 133.9h2v18.7M52.3 165.4v8.3h12.6" fill="none" stroke="#000080" stroke-width=".25"/>
<path d="M142.4 33.4h9.1v5M271.7 107v.5h5" fill="none" stroke="#cbdaff" stroke-width="1.3"/>
<path d="M143 32.9l1 .9M145.5 32.9l1 .9M148 32.9l1.1 .9M151 36.9l.9 1M151 34.3l.9 1M272.2 107.1l1 .9M274.8 107.1l1 .9" fill="none" stroke="#adbce7" stroke-width=".38"/>
<path d="M142.4 33.4h9.1v5M271.7 107v.5h5" fill="none" stroke="#adbce7" stroke-width=".25"/>
<circle cx="64.9" cy="173.7" r=".51" fill="#000080"/>
<circle cx="64.9" cy="173.7" r=".51" fill="none" stroke="#000080" stroke-width=".21"/>
<path d="M117.1 120.5l2 2.1M119.1 120.5l-2 2.1" fill="none" stroke="#f00" stroke-width=".21"/>
<text font-size="3" fill="#00f" x="183.6" y="180.5">Control Unit</text>
<g font-size="2.5">
<text x="177" y="172.9">Project: Reflow oven controller</text>
<text x="177" y="180.6">Title:</text>
<text x="177" y="188.2">Drawn by: Tamás Polgár</text>
<text x="208.6" y="188.2">Checked by:none</text>
<text x="239.9" y="186.4">Budapest University of Technology and Economics</text>
<text x="239.9" y="189.5">Faculty of Electrical Engineering and Informatics</text>
<text x="176.7" y="194.8">Size:</text>
<text x="184.1" y="194.8">A4</text>
<text x="192.3" y="194.8">Revision: -</text>
<text x="208.3" y="194.6">Date and time:</text>
<text x="225.6" y="194.6">2021. 03. 02.</text>
<text x="241.1" y="194.6">0:41:56</text>
<text x="262" y="194.6">Sheet</text>
<text x="271.7" y="194.6">5</text>
<text x="277.3" y="194.6">of</text>
<text x="284.1" y="194.6">5</text>
</g>
<g font-size="2.3">
<text x="37.9" y="11.6">1</text>
<text x="110.9" y="11.6">2</text>
<text x="184.1" y="11.6">3</text>
<text x="257.2" y="11.6">4</text>
<text x="3.9" y="33.2">A</text>
<text x="291.5" y="33.2">A</text>
<text x="92.9" y="77.6">2</text>
<text x="93.1" y="75">1</text>
<text x="4" y="81.6">B</text>
<text x="92.9" y="82.6">4</text>
<text x="93" y="80.1">3</text>
<text x="169" y="83.5">2</text>
<text x="169.2" y="81">1</text>
<text x="173.9" y="82.3">MCLR</text>
<text x="183.6" y="82.3">AVDD/VDD</text>
<text x="199.6" y="81">28</text>
<text x="199.6" y="83.5">27</text>
<text x="291.6" y="81.6">B</text>
<text x="92.9" y="87.7">6</text>
<text x="93" y="85.2">5</text>
<text x="169" y="88.6">4</text>
<text x="169.1" y="86.1">3</text>
<text x="173.9" y="84.8">RA0</text>
<text x="173.9" y="87.3">RA1</text>
<text x="173.9" y="89.9">RB0</text>
<text x="185.1" y="84.8">AVSS/VSS</text>
<text x="190.5" y="89.9">RB14</text>
<text x="190.5" y="87.3">RB15</text>
<text x="199.6" y="86.1">26</text>
<text x="199.6" y="88.6">25</text>
<text x="92.9" y="90.3">7</text>
<text x="92.9" y="92.8">8</text>
<text x="169" y="93.7">6</text>
<text x="169" y="91.1">5</text>
<text x="173.9" y="92.4">RB1</text>
<text x="173.9" y="95">RB2</text>
<text x="190.5" y="95">RB12</text>
<text x="190.6" y="92.4">RB13</text>
<text x="199.6" y="91.1">24</text>
<text x="199.6" y="93.7">23</text>
<text x="169" y="96.3">7</text>
<text x="169" y="101.3">9</text>
<text x="169" y="98.8">8</text>
<text x="173.9" y="97.5">RB3</text>
<text x="173.9" y="100.1">VSS_1</text>
<text x="190.5" y="100.1">RB10</text>
<text x="190.7" y="97.5">RB11</text>
<text x="199.6" y="96.3">22</text>
<text x="199.6" y="98.8">21</text>
<text x="199.6" y="101.3">20</text>
<text x="167.8" y="103.9">10</text>
<text x="168" y="106.4">11</text>
<text x="173.9" y="102.6">RA2</text>
<text x="173.9" y="105.2">RA3</text>
<text x="173.9" y="107.7">RB4</text>
<text x="189.3" y="105.2">VSS_2</text>
<text x="189.7" y="102.6">VCAP</text>
<text x="191.6" y="107.7">RB9</text>
<text x="199.6" y="103.9">19</text>
<text x="199.6" y="106.4">18</text>
<text x="167.9" y="109">12</text>
<text x="167.9" y="111.5">13</text>
<text x="173.9" y="110.2">RA4</text>
<text x="173.9" y="112.8">VDD</text>
<text x="191.6" y="110.2">RB8</text>
<text x="191.6" y="112.8">RB7</text>
<text x="199.6" y="109">17</text>
<text x="199.6" y="111.5">16</text>
<text x="167.8" y="114">14</text>
<text x="173.9" y="115.3">RB5</text>
<text x="191.6" y="115.3">RB6</text>
<text x="199.6" y="114">15</text>
<text x="73.2" y="123.6">20</text>
<text x="74.3" y="121">4</text>
<text x="79.2" y="124.8">VCC</text>
<text x="79.2" y="122.3">VCCIO</text>
<text x="106.5" y="122.3">RXD</text>
<text x="115.1" y="121">5</text>
<text x="4" y="130">C</text>
<text x="73.2" y="128.7">16</text>
<text x="79.2" y="129.9">USBDM</text>
<text x="106.6" y="127.4">TXD</text>
<text x="115.1" y="126.1">1</text>
<text x="115.1" y="131.2">3</text>
<text x="244.2" y="131">6</text>
<text x="244.3" y="128.4">5</text>
<text x="249.1" y="129.7">SDA</text>
<text x="256.7" y="129.7">VSS</text>
<text x="264.6" y="131">3</text>
<text x="264.6" y="128.4">4</text>
<text x="291.5" y="130">C</text>
<text x="36.2" y="134.7">VCC</text>
<text x="38.5" y="137.2">D-</text>
<text x="44.7" y="133.4">1</text>
<text x="44.7" y="135.9">2</text>
<text x="73.2" y="133.8">15</text>
<text x="79.2" y="135">USBDP</text>
<text x="105.9" y="137.6">CTS#</text>
<text x="105.9" y="132.5">RTS#</text>
<text x="115.1" y="136.3">11</text>
<text x="244.2" y="133.5">7</text>
<text x="244.3" y="136.1">8</text>
<text x="249.1" y="137.4">VCC</text>
<text x="249.1" y="134.8">WP</text>
<text x="249.1" y="132.2">SCL</text>
<text x="258.1" y="137.4">A0</text>
<text x="258.1" y="132.2">A2</text>
<text x="258.3" y="134.8">A1</text>
<text x="264.6" y="136.1">1</text>
<text x="264.6" y="133.5">2</text>
<text x="37.9" y="139.7">D+</text>
<text x="38.5" y="142.3">ID</text>
<text x="44.7" y="138.5">3</text>
<text x="44.7" y="141">4</text>
<text x="44.7" y="143.6">5</text>
<text x="74.3" y="143.9">8</text>
<text x="105.5" y="142.7">DTR#</text>
<text x="115.1" y="141.4">2</text>
<text x="35" y="147.4">Shield</text>
<text x="35.9" y="144.8">GND</text>
<text x="44.7" y="146.1">S</text>
<text x="73.2" y="146.5">19</text>
<text x="73.2" y="149">24</text>
<text x="79.2" y="147.7">RESET#</text>
<text x="79.2" y="145.2">NC</text>
<text x="105.7" y="147.7">DSR#</text>
<text x="115.1" y="146.5">9</text>
<text x="73.2" y="154.1">28</text>
<text x="79.2" y="150.3">NC</text>
<text x="79.2" y="155.4">OSCO</text>
<text x="105.3" y="152.9">DCD#</text>
<text x="115.1" y="151.6">10</text>
<text x="176.2" y="152.9" transform="rotate(-90 176.2 152.9)">1</text>
<text x="178.7" y="153.1" transform="rotate(-90 178.7 153.1)">2</text>
<text x="181.3" y="153" transform="rotate(-90 181.3 153)">3</text>
<text x="183.9" y="153.1" transform="rotate(-90 183.9 153.1)">4</text>
<text x="73.2" y="161.8">17</text>
<text x="73.2" y="156.7">27</text>
<text x="79.7" y="157.9">OSCI</text>
<text x="107.8" y="157.9">RI#</text>
<text x="115.1" y="161.8">23</text>
<text x="115.1" y="156.7">6</text>
<text x="79.2" y="163">3V3OUT</text>
<text x="86.5" y="166.8">A</text>
<text x="99.5" y="166.8">T</text>
<text x="104.2" y="163">CBUS0</text>
<text x="104.4" y="165.6">CBUS1</text>
<text x="115.1" y="166.8">13</text>
<text x="115.1" y="164.3">22</text>
<text x="86.5" y="169.4">G G G G</text>
<text x="86.5" y="171.9">N N N N</text>
<text x="99.5" y="169.4">E</text>
<text x="99.5" y="171.9">S</text>
<text x="104.2" y="173.2">CBUS4</text>
<text x="104.2" y="168.1">CBUS2</text>
<text x="104.3" y="170.6">CBUS3</text>
<text x="115.1" y="171.9">12</text>
<text x="115.1" y="169.4">14</text>
<text x="3.9" y="178.3">D</text>
<text x="86.5" y="174.5">D D D D</text>
<text x="87.1" y="179.2" transform="rotate(-90 87.1 179.2)">25</text>
<text x="89.6" y="178.1" transform="rotate(-90 89.6 178.1)">7</text>
<text x="92.2" y="179.2" transform="rotate(-90 92.2 179.2)">18</text>
<text x="94.7" y="179" transform="rotate(-90 94.7 179)">21</text>
<text x="99.5" y="174.5">T</text>
<text x="99.8" y="179.2" transform="rotate(-90 99.8 179.2)">26</text>
<text x="291.5" y="178.3">D</text>
<text x="37.9" y="199.9">1</text>
<text x="110.9" y="199.9">2</text>
<text x="184.1" y="199.9">3</text>
<text x="257.2" y="199.9">4</text>
</g>
<g font-size="2.3" fill="#800000">
<text x="133" y="34.2">GPIO</text>
<text x="122.5" y="52.4">+3.3V</text>
<text x="205.7" y="74.4">+3.3V</text>
<text x="230.2" y="77.3">GND</text>
<text x="59.4" y="85.9">+3.3V</text>
<text x="218.6" y="86.1">U2TX</text>
<text x="218.6" y="88.6">U2RX</text>
<text x="26.8" y="94.8">GND</text>
<text x="127" y="94.3">T_protection</text>
<text x="155.4" y="93.7">U2CTS</text>
<text x="218.6" y="91.1">U2RTS</text>
<text x="246.2" y="93.3">GND</text>
<text x="112.9" y="106.6">GND</text>
<text x="130.9" y="103.3">SSR</text>
<text x="60.2" y="111">+5V</text>
<text x="132.9" y="113.5" transform="rotate(-90 132.9 113.5)">U2TX</text>
<text x="136.9" y="113.5" transform="rotate(-90 136.9 113.5)">U2RX</text>
<text x="141.6" y="112.8">+3.3V</text>
<text x="279.2" y="108.3">SPI</text>
<text x="26.8" y="119.8">GND</text>
<text x="117.9" y="114.7">GND</text>
<text x="247.7" y="120.3">+3.3V</text>
<text x="283.3" y="122.3">GND</text>
<text x="141.4" y="126.5">+5V</text>
<text x="185.1" y="131">GND</text>
<text x="124.4" y="133.1">U2CTS</text>
<text x="157" y="132.7">GND</text>
<text x="169.5" y="133.5">+5V</text>
<text x="201.1" y="135.3">GND</text>
<text x="213.7" y="137.4">+3.3V</text>
<text x="123.4" y="138.1">U2RTS</text>
<text x="57.3" y="153.8">GND</text>
<text x="235.2" y="158.7">GND</text>
<text x="62.8" y="181.8">GND</text>
<text x="89.9" y="193.8">GND</text>
</g>
<g font-size="2.3" fill="#000080">
<text x="134.4" y="39.9">GPIO</text>
<text x="126.7" y="64">R50</text>
<text x="88.1" y="71.2">J50</text>
<text x="126.7" y="66.5">68 kΩ</text>
<text x="129.2" y="72.7">R51</text>
<text x="129.2" y="77.8">100 Ω</text>
<text x="217.5" y="73.9">C50</text>
<text x="127.7" y="81.4">C51</text>
<text x="127.7" y="84">100 nF</text>
<text x="172.1" y="78.4">IC50</text>
<text x="217.5" y="80.8">100 nF</text>
<text x="45.8" y="86.2">C52</text>
<text x="231.2" y="90">C53</text>
<text x="45.8" y="93.1">100 nF</text>
<text x="45.8" y="96.2">C54</text>
<text x="88.1" y="96.6">0022272081</text>
<text x="121.7" y="97.1">R69</text>
<text x="121.7" y="99.7">150 Ω</text>
<text x="231.2" y="96.8">10 uF</text>
<text x="240.6" y="99">R61</text>
<text x="259.7" y="101.5">SPI</text>
<text x="45.8" y="103.1">4.7 uF</text>
<text x="121.7" y="102.2">0.1%</text>
<text x="237.4" y="103.8">10 Ω</text>
<text x="243.6" y="105">R62</text>
<text x="45.8" y="111.3">C55</text>
<text x="230.1" y="112.8">R57</text>
<text x="241.5" y="109.9">10 Ω</text>
<text x="247.6" y="111">R63</text>
<text x="45.8" y="118.1">100 nF</text>
<text x="77.4" y="118.5">IC52</text>
<text x="122.2" y="119.8">R64</text>
<text x="152.5" y="118.5">C56</text>
<text x="172.1" y="119.2">PIC24FJ256GA702-I_SO</text>
<text x="230.5" y="117.8">R58</text>
<text x="230.6" y="115.1">2.2 kΩ</text>
<text x="245.2" y="115.9">10 Ω</text>
<text x="45.8" y="121.3">C57</text>
<text x="122.2" y="124.9">10 Ω R65</text>
<text x="152.5" y="121.1">100 nF</text>
<text x="186.1" y="122.8">R66</text>
<text x="186.5" y="125.1">10 Ω</text>
<text x="199.6" y="124.1">R67GND</text>
<text x="230.5" y="123.8">R59</text>
<text x="230.6" y="120.1">2.2 kΩ</text>
<text x="247.3" y="125.9">IC51</text>
<text x="32.4" y="130.9">J51</text>
<text x="45.8" y="128.1">4.7 uF</text>
<text x="127.3" y="129.9">10 Ω</text>
<text x="199.6" y="127.1">10 Ω</text>
<text x="229.4" y="129.8">R60</text>
<text x="230.6" y="126.1">10 Ω</text>
<text x="272.5" y="129.8">R52</text>
<text x="137.7" y="136.1">R53</text>
<text x="152.7" y="136.1">R54</text>
<text x="229.6" y="132.1">10 Ω</text>
<text x="272.5" y="134.9">0 Ω</text>
<text x="272.5" y="137.3">R55</text>
<text x="137.7" y="138.7">270 Ω</text>
<text x="152.7" y="138.7">270 Ω</text>
<text x="247.3" y="141.2">24LC64-I_SN</text>
<text x="272.5" y="142.4">0 Ω</text>
<text x="140.8" y="149.5">D50</text>
<text x="155.8" y="149.5">D51</text>
<text x="234.9" y="144.7">C58</text>
<text x="234.9" y="147.2">1 uF</text>
<text x="242.1" y="144.7">C59</text>
<text x="242.1" y="147.2">100 nF</text>
<text x="272.5" y="144.8">R56</text>
<text x="272.5" y="149.9">0 Ω</text>
<text x="32.4" y="151.2">10118193-0001LF</text>
<text x="140.8" y="152">White</text>
<text x="155.8" y="152">White</text>
<text x="53.5" y="157.2">R68</text>
<text x="53.5" y="159.8">100 kΩ</text>
<text x="172.9" y="159.9">J52</text>
<text x="172.9" y="162.5">0022272041</text>
<text x="66.9" y="168.6">C60</text>
<text x="66.9" y="171.2">100 nF</text>
<text x="77.4" y="182.6">FT232RL-REEL</text>
</g>
<g font-size="2.3" fill="#003a70">
<text x="145.2" y="50.2" transform="rotate(-90 145.2 50.2)">GPIO5</text>
<text x="147.2" y="50.2" transform="rotate(-90 147.2 50.2)">GPIO4</text>
<text x="149.2" y="50.2" transform="rotate(-90 149.2 50.2)">GPIO3</text>
<text x="151.2" y="50.2" transform="rotate(-90 151.2 50.2)">GPIO2</text>
<text x="153.2" y="50.2" transform="rotate(-90 153.2 50.2)">GPIO1</text>
<text x="155.2" y="50.2" transform="rotate(-90 155.2 50.2)">GPIO6</text>
<text x="260.9" y="105.7">CS</text>
<text x="260.9" y="108.3">MISO</text>
<text x="260.9" y="111.3">SCK</text>
</g>
</svg>
